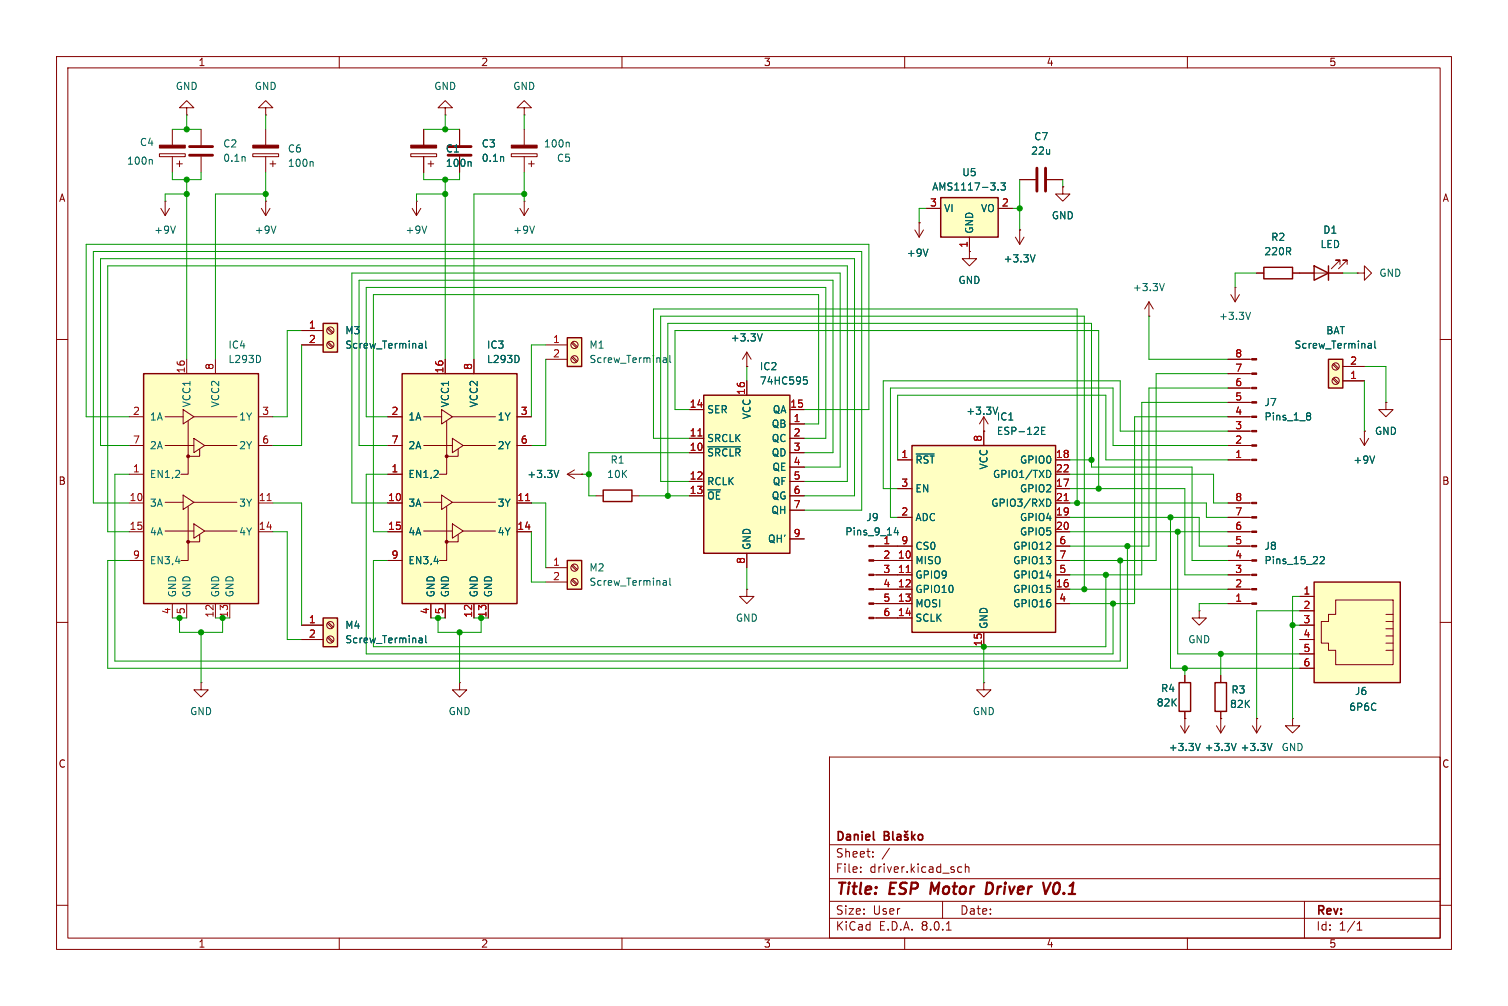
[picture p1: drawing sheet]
<svg xmlns="http://www.w3.org/2000/svg" width="267mm" height="178mm" viewBox="0 0 267 178" stroke-linecap="round" stroke-linejoin="round" font-family="sans-serif">
<g fill="none" stroke="#840000" stroke-width=".18">
<path d="M10 10h246.7v157.8h-246.7zM12 12h242.7v153.8h-242.7zM60 10v2M110 10v2M160 10v2M210 10v2M28.4 36.8l.8 1.3M29.2 35.6h.1M29.2 35.6v2.5M30 36.8l-.8 1.3M10 60h2M254.7 60h2"/>
<path d="M10 110h2M254.7 110h2M146.7 133.8h108v32h-108zM146.7 159.3h108M146.7 155.3h108M146.7 149.3h108M152.2 154v.2M152.2 153.3v.1M154.4 151.3v.2M154.4 150.6v.1M157.3 149.9l-1.3 1.9M166.7 159.3v3"/>
<path d="M169.4 154l.3 .2 .4-.1M170.1 153.3l-.4-.1-.3 .1M170.7 153.3l.2-.1 .4 .1 .1 .9M170.7 152.7v1.5M230.7 159.3v6.5M10 160h2M60 165.8v2M110 165.8v2M146.7 162.3h108M160 165.8v2M167.4 164.4h.8M210 165.8v2"/>
<path d="M240 164.4h.9M240 163.3l.4-.4v1.5M254.7 160h2"/>
</g>
<path d="M164.8 156l-.3 2M175.3 156.1l-.7-.1-.3 2h.5l.5-.3M185.8 156l-.9 2M186.6 156.2a1.31 1.31 0 0 0 0 1.8" fill="none" stroke="#840000" stroke-width=".4"/>
<path d="M154.5 148.4l.2 .1M156.4 147h.5l.2 .1 .1 .3-.3 .3a.4 .4 0 0 1 .4 .4 .4 .4 0 0 1-.3 .4h-.6zM156.4 147.7h.5M157.9 147v1.3l.2 .2M158.7 147.5h.6v1M159.3 147.8l-.5 .1a.29 .29 0 0 0-.2 .3 .29 .29 0 0 0 .2 .3l.5-.1M160 146.9l.3 .2 .2-.2M160.5 147.5h-.3l-.2 .2v.2l.5 .1v.4h-.5M161.3 147v1.5M161.4 147.9l.4 .6M161.8 147.5l-.5 .5M162.5 147.6l.2-.1 .4 .1 .1 .6-.2 .2-.3 .1-.2-.2z" fill="none" stroke="#840000" stroke-width=".3"/>
<path d="M31 39.9l-.4 1.3" fill="none" stroke="#006464" stroke-width=".18"/>
<path d="M57.1 57.2h2.6v5h-2.6z" fill="#ffffc2"/>
<path d="M57.1 57.2h2.6v5h-2.6z" fill="none" stroke="#840000" stroke-width=".25"/>
<g fill="none" stroke="#840000" stroke-width=".18">
<path d="M53.3 58.4h3.8M57.9 58.1l.9 .8M58.1 57.9l.8 .9M53.3 61h3.8M57.9 60.6l.9 .9M58.1 60.5l.8 .8M132.1 64.8h.1M132.1 62.2l-.8 1.3M132.1 62.2v2.6M132.1 62.2l.7 1.3"/>
<circle cx="58.4" cy="58.4" r=".63"/>
<circle cx="58.4" cy="61" r=".63"/>
</g>
<path d="M134.8 59l-.4 1.3M74.1 60.8h.5l.1 .7M74.1 61.5h.6M74.7 61l-.6 .1M75.3 60.3v1.1l.2 .1" fill="none" stroke="#006464" stroke-width=".18"/>
<path d="M57.1 109.2h2.6v5.1h-2.6z" fill="#ffffc2"/>
<path d="M57.1 109.2h2.6v5.1h-2.6z" fill="none" stroke="#840000" stroke-width=".25"/>
<g fill="none" stroke="#840000" stroke-width=".18">
<path d="M53.3 110.5h3.8M53.3 113h3.8M57.9 112.7l.9 .8M57.9 110.2l.9 .8M58.1 112.5l.8 .9M58.1 110l.8 .8"/>
<circle cx="58.4" cy="110.5" r=".63"/>
<circle cx="58.4" cy="113" r=".63"/>
</g>
<path d="M74.1 112.8h.5l.1 .8M74.1 113.5h.6M74.7 113.1l-.6 .1M75.3 112.3v1.1l.2 .2" fill="none" stroke="#006464" stroke-width=".18"/>
<path d="M100.3 59.7h2.6v5.1h-2.6z" fill="#ffffc2"/>
<path d="M100.3 59.7h2.6v5.1h-2.6z" fill="none" stroke="#840000" stroke-width=".25"/>
<g fill="none" stroke="#840000" stroke-width=".18">
<path d="M33 19.1h1.3l-1.3-1.3-1.3 1.3h1.3v1.2M28.2 27.2h4.6v.5h-4.6zM30.5 22.9v2.8M30.5 27.7v2.8M31.2 29h1.1M31.7 28.4v1.1M33 20.3h.1M44.7 27.2h4.6v.5h-4.6zM47 22.9v2.8M47 27.7v2.8M47.8 29h1M48.3 28.4v1.1"/>
<path d="M90.4 27.2h4.6v.5h-4.6zM91.9 36.8l.8 1.3M92.7 35.6h.1M92.7 22.9v2.8M92.7 27.7v2.8M92.7 35.6v2.5M93.5 36.8l-.8 1.3M93.5 29h1M94 28.4v1.1M162.6 39.4h.1M162.6 39.4v2.5M188 33v1.3h1.2l-1.2 1.3-1.3-1.3h1.3"/>
<path d="M188 33h.1M161.8 40.6l.8 1.3M163.3 40.6l-.7 1.3M96.5 61h3.8M96.5 63.5h3.8M101.1 63.2l.8 .8M101.1 60.6l.8 .9M101.2 63l.9 .8M101.2 60.5l.9 .8M100.3 83.8l1.3 .8M100.3 83.8h2.6M101.6 83.1l-1.3 .7"/>
<path d="M102.9 83.8h.1"/>
<circle cx="101.6" cy="63.5" r=".63"/>
<circle cx="101.6" cy="61" r=".63"/>
</g>
<path d="M26.8 28.2l.1 .2v.6M55.2 28.6l.2 .1v.7M94.5 39.9l-.4 1.3M100.5 25.1l.2 .2v.7M164.1 44l-.4 1.3M117.3 63.3h.5l.1 .8M117.3 64h.6M117.9 63.5l-.6 .2M118.5 62.8v1.1l.1 .2M98.8 83.1l-.4 1.3" fill="none" stroke="#006464" stroke-width=".18"/>
<g fill="#840000" stroke="#840000" stroke-width=".18">
<path d="M28.2 25.7h4.6v.5h-4.6z"/>
<path d="M90.4 25.7h4.6v.5h-4.6z"/>
<path d="M44.7 25.7h4.6v.5h-4.6z"/>
</g>
<path d="M166.4 34.9h10.1v7h-10.1z" fill="#ffffc2"/>
<path d="M166.4 34.9h10.1v7h-10.1z" fill="none" stroke="#840000" stroke-width=".25"/>
<g fill="none" stroke="#840000" stroke-width=".18">
<path d="M47 19.1h1.3l-1.3-1.3-1.3 1.3h1.3v1.2M35.6 22.9v2.8M35.6 27.7v2.8M47 20.3h.1M72.6 27.2h4.6v.5h-4.6zM74.9 22.9v2.8M74.9 27.7v2.8M75.7 29h1M76.2 28.4v1.1M81.3 22.9v2.8M81.3 27.7v2.8M163.8 36.8h2.6"/>
<path d="M176.5 36.8h2.6M171.4 41.9v2.6"/>
</g>
<path d="M43.3 27.7l.1 .8M83.1 28.6l.2 .1v.7M89 27.7l.1 .8M176.5 33.5v.1M177 32.3h.8l-.4 .5 .3 .1v.6l-.1 .1-.6-.1" fill="none" stroke="#006464" stroke-width=".18"/>
<path d="M72.6 25.7h4.6v.5h-4.6z" fill="#840000" stroke="#840000" stroke-width=".18"/>
<path d="M33.5 27.4h4.1M33.5 25.9h4.1M79.2 27.4h4.1M79.2 25.9h4.1" fill="none" stroke="#840000" stroke-width=".51"/>
<path d="M124.5 69.9h15.2v27.9h-15.2z" fill="#ffffc2"/>
<path d="M124.5 69.9h15.2v27.9h-15.2z" fill="none" stroke="#840000" stroke-width=".25"/>
<g fill="none" stroke="#840000" stroke-width=".18">
<path d="M46.2 36.8l.8 1.3M47 35.6h.1M47 35.6v2.5M47.8 36.8l-.8 1.3M180.3 31.8h2.8M185.2 31.8h2.8M121.9 77.5h2.6M121.9 72.4h2.6M132.1 67.3v2.6M139.7 74.9h2.5M139.7 77.5h2.5M139.7 72.4h2.5"/>
<path d="M121.9 80h2.6M121.9 85.1h2.6M121.9 87.6h2.6M132.1 97.8v2.5M139.7 80h2.5M139.7 85.1h2.5M139.7 87.6h2.5M139.7 82.6h2.5M139.7 90.2h2.5M139.7 95.3h2.5"/>
</g>
<path d="M48.8 39.9l-.4 1.3M125.2 79h5.8M142.1 66.6h.6M142.2 67.1h.3l.3 .2-.1 .5-.5 .1" fill="none" stroke="#006464" stroke-width=".18"/>
<path d="M123.4 77.1h.8" fill="none" stroke="#a90000" stroke-width=".18"/>
<path d="M183.4 29.7v4.1M184.9 29.7v4.1" fill="none" stroke="#840000" stroke-width=".51"/>
<path d="M25.4 66h20.3v40.7h-20.3z" fill="#ffffc2"/>
<path d="M25.4 66h20.3v40.7h-20.3zM106.7 86.6h5.1v2h-5.1z" fill="none" stroke="#840000" stroke-width=".25"/>
<g fill="#840000" stroke="#840000" stroke-width=".18">
<circle cx="33.3" cy="95.8" r=".25"/>
<circle cx="33.3" cy="80.6" r=".25"/>
</g>
<g fill="none" stroke="#840000" stroke-width=".18">
<path d="M78.7 19.1h1.3l-1.3-1.3-1.2 1.3h1.2v1.2M92.7 19.1h1.3l-1.3-1.3-1.3 1.3h1.3v1.2M72.9 36.8l.8 1.3M73.7 35.6h.1M73.7 35.6v2.5M74.4 36.8l-.7 1.3M78.7 20.3h.1M92.7 20.3h.1M22.9 78.7h2.5M22.9 73.7h2.5M29.2 78.7h5.1M29.2 73.7h3.2"/>
<path d="M32.4 72.4l1.9 1.3-1.9 1.2zM33 63.5v2.5M33.3 74.4v9.4h-1.3M34.3 77.5l1.9 1.2-1.9 1.3zM34.3 73.7h7.6M35.3 79.4v1.2h-2M36.2 78.7h5.7M38.1 63.5v2.5M45.7 78.7h2.6M45.7 73.7h2.6M22.9 83.8h2.5M22.9 88.9h2.5"/>
<path d="M22.9 94h2.5M22.9 99.1h2.5M29.2 93.9h5.1M29.2 88.8h3.2M32.4 87.5l1.9 1.3-1.9 1.2zM33.3 89.5v9.6h-1.3M34.3 92.6l1.9 1.3-1.9 1.2zM34.3 88.8h7.6M35.3 94.5v1.3h-2M36.2 93.9h5.7M45.7 88.9h2.6M45.7 94h2.6"/>
<path d="M105.4 87.6h1.3M111.8 87.6h1.2M30.5 106.7v2.5M33 106.7v2.5M38.1 106.7v2.5M40.6 106.7v2.5"/>
</g>
<path d="M47.2 88.5h.8" fill="none" stroke="#a90000" stroke-width=".18"/>
<path d="M75.5 39.9l-.4 1.3M46 63.1v.7" fill="none" stroke="#006464" stroke-width=".18"/>
<path d="M71.1 66h20.3v40.7h-20.3z" fill="#ffffc2"/>
<path d="M71.1 66h20.3v40.7h-20.3z" fill="none" stroke="#840000" stroke-width=".25"/>
<g fill="#840000" stroke="#840000" stroke-width=".18">
<circle cx="79" cy="95.8" r=".25"/>
<circle cx="79" cy="80.6" r=".25"/>
</g>
<g fill="none" stroke="#840000" stroke-width=".18">
<path d="M68.6 78.7h2.5M68.6 73.7h2.5M74.9 78.7h5.1M74.9 73.7h3.2M78.1 72.4l1.9 1.3-1.9 1.2zM78.7 63.5v2.5M79 74.4v9.4h-1.3M80 77.5l1.9 1.2-1.9 1.3zM80 73.7h7.6M81 79.4v1.2h-2M81.9 78.7h5.7M83.8 63.5v2.5"/>
<path d="M91.4 78.7h2.6M91.4 73.7h2.6M68.6 83.8h2.5M68.6 88.9h2.5M68.6 94h2.5M68.6 99.1h2.5M74.9 93.9h5.1M74.9 88.8h3.2M78.1 87.5l1.9 1.3-1.9 1.2zM79 89.5v9.6h-1.3M80 92.6l1.9 1.3-1.9 1.2zM80 88.8h7.6"/>
<path d="M81 94.5v1.3h-2M81.9 93.9h5.7M91.4 88.9h2.6M91.4 94h2.6M76.2 106.7v2.5M78.7 106.7v2.5M83.8 106.7v2.5M86.4 106.7v2.5M35.6 120.7v1.2h1.2l-1.2 1.3-1.3-1.3h1.3M35.6 120.7h.1M81.3 120.7v1.2h1.2l-1.2 1.3-1.3-1.3h1.3M81.3 120.7h.1"/>
</g>
<path d="M93 88.5h.7" fill="none" stroke="#a90000" stroke-width=".18"/>
<path d="M91.7 63.1v.7" fill="none" stroke="#006464" stroke-width=".18"/>
<path d="M100.3 99.1h2.6v5h-2.6z" fill="#ffffc2"/>
<path d="M100.3 99.1h2.6v5h-2.6z" fill="none" stroke="#840000" stroke-width=".25"/>
<g fill="none" stroke="#840000" stroke-width=".18">
<path d="M174 76.2h.1M174 73.7l-.8 1.2M174 73.7v2.5M174 73.7l.8 1.2M101.1 100l.8 .8M101.2 99.8l.9 .9M154.5 99.1h4.2M154.5 96.5h4.2M96.5 100.3h3.8M96.5 102.9h3.8M101.1 102.5l.8 .9M101.2 102.4l.9 .8"/>
<path d="M132.1 104.1v1.3h1.2l-1.2 1.3-1.3-1.3h1.3M132.1 104.1h.1M154.5 109.2h4.2M154.5 106.7h4.2M154.5 104.1h4.2M154.5 101.6h4.2M174 120.7v1.2h1.3l-1.3 1.3-1.3-1.3h1.3M174 120.7h.1"/>
<circle cx="101.6" cy="100.3" r=".63"/>
<circle cx="101.6" cy="102.9" r=".63"/>
</g>
<path d="M176.5 72l-.5 1.2M158.4 93.2l-.3 .9h.8M158.7 93.7v.9M117.3 102.7h.5l.1 .7M117.3 103.4h.6M117.9 102.9l-.6 .1M118.5 102.2v1.1l.1 .1" fill="none" stroke="#006464" stroke-width=".18"/>
<g fill="#840000" stroke="#840000" stroke-width=".18">
<path d="M153.7 109.1h.8v.2h-.8z"/>
<path d="M153.7 106.6h.8v.2h-.8z"/>
<path d="M153.7 104h.8v.3h-.8z"/>
<path d="M153.7 101.5h.8v.2h-.8z"/>
<path d="M153.7 98.9h.8v.3h-.8z"/>
<path d="M153.7 96.4h.8v.2h-.8z"/>
</g>
<path d="M161.3 78.7h25.4v33.1h-25.4z" fill="#ffffc2"/>
<path d="M161.3 78.7h25.4v33.1h-25.4z" fill="none" stroke="#840000" stroke-width=".25"/>
<g fill="none" stroke="#840000" stroke-width=".18">
<path d="M171.4 44.5v1.2h1.3l-1.3 1.3-1.2-1.3h1.2M171.4 44.5h.1M179.6 41.9l.7 1.3M180.3 40.6h.1M180.3 40.6v2.6M181.1 41.9l-.8 1.3M203.2 55.9h.1M203.2 53.3l-.8 1.3M203.2 53.3v2.6M203.2 53.3l.8 1.3M217.7 52.1l.7 1.2M218.4 50.8h.1"/>
<path d="M218.4 50.8v2.5M219.2 52.1l-.8 1.2M174 76.2v2.5M217.2 63.5h4.2M217.2 66h4.2M217.2 68.6h4.2M217.2 71.1h4.2M217.2 73.7h4.2M217.2 76.2h4.2M217.2 78.7h4.2M240.5 77.5l.8 1.2M241.3 76.2h.1"/>
<path d="M241.3 76.2v2.5M242.1 77.5l-.8 1.2M245.1 71.1v1.3h1.3l-1.3 1.3-1.3-1.3h1.3M245.1 71.1h.1M158.7 81.3h2.6M158.7 99.1h2.6M158.7 86.4h2.6M158.7 91.4h2.6M158.7 96.5h2.6M186.7 81.3h2.5M186.7 99.1h2.5M186.7 86.4h2.5"/>
<path d="M186.7 91.4h2.5M186.7 94h2.5M186.7 88.9h2.5M186.7 83.8h2.5M186.7 96.5h2.5M217.2 81.3h4.2M158.7 101.6h2.6M158.7 104.1h2.6M158.7 106.7h2.6M158.7 109.2h2.6M174 111.8v2.5M186.7 101.6h2.5"/>
<path d="M186.7 104.1h2.5M186.7 106.7h2.5"/>
</g>
<path d="M183.1 45l-.5 1.3M205.9 50.1l-.4 1.3M221.2 55.2l-.5 1.3M184.2 76.1h.4M184.8 75.5h-.6v1.3h.6M231.3 73h.4l.1 .2-.2 .3M231.3 73.5h.3M231.6 73.5l.1 .1 .1 .4-.1 .2h-.4M162 80.2h3.2M185.1 88.2a.64 .64 0 0 1 .7 .6 .64 .64 0 0 1-.7 .7M185.4 83.1a.68 .68 0 0 1 .4 .7 .68 .68 0 0 1-.4 .6M243.1 80.6l-.4 1.3" fill="none" stroke="#006464" stroke-width=".18"/>
<path d="M188.2 88.5h.7M160.3 101.2h.7" fill="none" stroke="#a90000" stroke-width=".18"/>
<g fill="#840000" stroke="#840000" stroke-width=".18">
<path d="M221.4 63.4h.8v.2h-.8z"/>
<path d="M221.4 65.9h.8v.3h-.8z"/>
<path d="M221.4 68.5h.8v.2h-.8z"/>
<path d="M221.4 71h.8v.2h-.8z"/>
<path d="M221.4 73.5h.8v.3h-.8z"/>
<path d="M221.4 76.1h.8v.2h-.8z"/>
<path d="M221.4 78.6h.8v.3h-.8z"/>
<path d="M221.4 81.2h.8v.2h-.8z"/>
</g>
<path d="M234.9 63.5h2.6v5.1h-2.6z" fill="#ffffc2"/>
<path d="M223.5 47.2h5.1v2.1h-5.1zM232.4 47l2.5 1.3-2.5 1.2zM234.9 47v2.5M234.9 63.5h2.6v5.1h-2.6z" fill="none" stroke="#840000" stroke-width=".25"/>
<g fill="none" stroke="#840000" stroke-width=".18">
<path d="M222.2 48.3h1.3M228.6 48.3h8.9M237 46.7v-.7h-.8h.8l-1.5 1.5M238.3 46.7v-.7h-.8h.8l-1.6 1.5M240 48.3h1.3v-1.3l1.3 1.3-1.3 1.2v-1.2M240 48.3h.1M235.7 64.4l.9 .9M235.7 67l.9 .8M235.9 64.3l.9 .8M235.9 66.8l.9 .8M237.5 67.3h3.8M237.5 64.8h3.8"/>
<path d="M217.2 88.9h4.2M217.2 91.4h4.2M217.2 94h4.2M217.2 96.5h4.2M217.2 99.1h4.2M212.1 108v1.2h1.3l-1.3 1.3-1.3-1.3h1.3M212.1 108h.1M217.2 101.6h4.2M217.2 104.1h4.2M217.2 106.7h4.2"/>
<circle cx="236.2" cy="67.3" r=".63"/>
<circle cx="236.2" cy="64.8" r=".63"/>
</g>
<path d="M242 60.8h.5v.7M242 61.5h.5M242.5 61l-.5 .1M243.1 60.3v1.1l.2 .1M233.5 98.5l.5-.1 .2 .3-.8 .9h.8" fill="none" stroke="#006464" stroke-width=".18"/>
<g fill="#840000" stroke="#840000" stroke-width=".18">
<path d="M221.4 88.8h.8v.2h-.8z"/>
<path d="M221.4 91.3h.8v.3h-.8z"/>
<path d="M221.4 93.9h.8v.2h-.8z"/>
<path d="M221.4 96.4h.8v.2h-.8z"/>
<path d="M221.4 98.9h.8v.3h-.8z"/>
<path d="M221.4 101.5h.8v.2h-.8z"/>
<path d="M221.4 104h.8v.3h-.8z"/>
<path d="M221.4 106.6h.8v.2h-.8z"/>
</g>
<path d="M232.4 102.9h15.2v17.8h-15.2z" fill="#ffffc2"/>
<g fill="none" stroke="#840000" stroke-width=".18">
<path d="M74.9 22.9v2.8M74.9 27.7v2.8M81.3 22.9v2.8M81.3 27.7v2.8M162.6 39.4h.1M163.8 36.8h2.6M176.5 36.8h2.6M180.3 31.8h2.8M185.2 31.8h2.8M188 33h.1M53.3 58.4h3.8M171.4 44.5h.1"/>
<path d="M171.4 41.9v2.6M180.3 40.6h.1M222.2 48.3h1.3M228.6 48.3h3.8M234.9 48.3h2.6M53.3 61h3.8M68.6 73.7h2.5M68.6 78.7h2.5M78.7 63.5v2.5M83.8 63.5v2.5M91.4 73.7h2.6M91.4 78.7h2.6"/>
<path d="M121.9 77.5h2.6M121.9 72.4h2.6M132.1 64.8h.1M132.1 67.3v2.6M139.7 74.9h2.5M139.7 77.5h2.5M139.7 72.4h2.5M174 76.2h.1M174 76.2v2.5M217.2 73.7h3.8M217.2 78.7h3.8M217.2 76.2h3.8"/>
<path d="M217.2 71.1h3.8M217.2 68.6h3.8M217.2 66h3.8M217.2 63.5h3.8M237.5 67.3h3.8M237.5 64.8h3.8M241.3 76.2h.1M245.1 71.1h.1M68.6 83.8h2.5M68.6 88.9h2.5M68.6 94h2.5M68.6 99.1h2.5"/>
<path d="M91.4 88.9h2.6M91.4 94h2.6M102.9 83.8h.1M121.9 80h2.6M121.9 85.1h2.6M121.9 87.6h2.6M132.1 97.8v2.5M139.7 80h2.5M139.7 85.1h2.5M139.7 87.6h2.5M139.7 82.6h2.5M139.7 90.2h2.5"/>
<path d="M139.7 95.3h2.5M154.9 99.1h6.4M154.9 96.5h6.4M158.7 81.3h2.6M158.7 86.4h2.6M158.7 91.4h2.6M186.7 83.8h2.5M186.7 88.9h2.5M186.7 94h2.5M186.7 99.1h2.5M186.7 96.5h2.5M186.7 81.3h2.5"/>
<path d="M186.7 86.4h2.5M186.7 91.4h2.5M217.2 88.9h3.8M217.2 94h3.8M217.2 99.1h3.8M217.2 96.5h3.8M217.2 81.3h3.8M217.2 91.4h3.8M53.3 110.5h3.8M53.3 113h3.8M76.2 106.7v2.5M78.7 106.7v2.5"/>
<path d="M83.8 106.7v2.5M86.4 106.7v2.5M154.9 101.6h6.4M154.9 104.1h6.4M154.9 106.7h6.4M154.9 109.2h6.4M174 111.8v2.5M186.7 101.6h2.5M186.7 104.1h2.5M186.7 106.7h2.5M209.5 119.4v1.3M215.9 119.4v1.3"/>
<path d="M217.2 101.6h3.8M217.2 104.1h3.8M217.2 106.7h3.8M229.9 105.4h2.5M229.9 108h2.5M229.9 110.5h2.5M229.9 113h2.5M229.9 115.6h2.5M229.9 118.1h2.5M236.2 106h10.2v11.5h-10.2v-2.6h-1.3v-1.2h-1.2v-3.8h1.2v-1.3h1.3zM245.1 108.6h1.3M245.1 109.9h1.3"/>
<path d="M245.1 111.1h1.3M245.1 112.4h1.3M245.1 113.7h1.3M245.1 114.9h1.3M208.8 128.3l.7 1.2M209.5 127h.1M209.5 125.7v3.8M210.3 128.3l-.8 1.2M215.1 128.3l.8 1.2M215.9 127h.1M215.9 125.7v3.8M216.7 128.3l-.8 1.2"/>
<path d="M221.5 128.3l.7 1.2M222.2 127h.1M222.2 127v2.5M223 128.3l-.8 1.2M228.6 127v1.3h1.3l-1.3 1.2-1.3-1.2h1.3M228.6 127h.1"/>
</g>
<path d="M232.4 102.9h15.2v17.8h-15.2zM208.5 120.7h2.1v5h-2.1zM214.9 120.7h2v5h-2z" fill="none" stroke="#840000" stroke-width=".25"/>
<g fill="none" stroke="#006464" stroke-width=".18">
<path d="M83.1 28.6l.2 .1v.7M89 27.7l.1 .8M176.5 33.5v.1M177 32.3h.8l-.4 .5 .3 .1v.6l-.1 .1-.6-.1M134.8 59l-.4 1.3M164.1 44l-.4 1.3M183.1 45l-.5 1.3M74.1 60.8h.5l.1 .7M74.1 61.5h.6M74.7 61l-.6 .1M75.3 60.3v1.1l.2 .1M91.7 63.1v.7"/>
<path d="M125.2 79h5.8M142.1 66.6h.6M142.2 67.1h.3l.3 .2-.1 .5-.5 .1M176.5 72l-.5 1.2M184.2 76.1h.4M184.8 75.5h-.6v1.3h.6M231.3 73h.4l.1 .2-.2 .3M231.3 73.5h.3M231.6 73.5l.1 .1 .1 .4-.1 .2h-.4M242 60.8h.5v.7M242 61.5h.5M242.5 61l-.5 .1"/>
<path d="M243.1 60.3v1.1l.2 .1M98.8 83.1l-.4 1.3M158.4 93.2l-.3 .9h.8M158.7 93.7v.9M162 80.2h3.2M185.1 88.2a.64 .64 0 0 1 .7 .6 .64 .64 0 0 1-.7 .7M185.4 83.1a.68 .68 0 0 1 .4 .7 .68 .68 0 0 1-.4 .6M233.5 98.5l.5-.1 .2 .3-.8 .9h.8M243.1 80.6l-.4 1.3M74.1 112.8h.5l.1 .8M74.1 113.5h.6M74.7 113.1l-.6 .1"/>
<path d="M75.3 112.3v1.1l.2 .2M212.3 131.4l-.5 1.3M218.6 131.4l-.4 1.3M225 131.4l-.5 1.3"/>
</g>
<g fill="none" stroke="#009600" stroke-width=".18">
<path d="M30.5 30.5v1.3h5.1v-1.3M30.5 22.9h5.1M33 34.3h-3.8v1.3M33 20.3v2.6M33 31.8v31.7M47 20.3v2.6M47 30.5v5.1M47 34.3h-8.9v29.2M74.9 30.5v1.3h6.4v-1.3M74.9 22.9h6.4M78.7 34.3h-5v1.3M78.7 20.3v2.6"/>
<path d="M78.7 31.8v31.7M92.7 34.3h-8.9v29.2M92.7 20.3v2.6M92.7 30.5v5.1M163.8 36.8h-1.2v2.6M179.1 36.8h1.2M180.3 31.8v8.8M188 31.8v1.2M53.3 58.4h-2.5v15.3h-2.5M203.2 55.9v7.6h14M222.2 48.3h-3.8v2.5M237.5 48.3h2.5"/>
<path d="M22.9 78.7h-5.1v-33h133.3v41.9h-8.9M53.3 61v17.7h-5M68.6 73.7h-3.8v-22.9h81.2v26.7h-3.8M68.6 78.7h-5.1v-29.2h83.8v30.5h-5.1M96.5 63.5v15.2h-2.5M96.5 61h-2.5v12.7M121.9 72.4h-2.5v-14h74.9v28M121.9 77.5h-6.3v-22.9h74.9v34.3M132.1 64.8v2.5M142.2 72.4h11.5v-29.2h-138.5v30.5h7.7M142.2 74.9h2.6v-22.8h-78.8v41.9h2.6M217.2 78.7h-20.4v-10.1h-39.3v22.8h1.2"/>
<path d="M217.2 73.7h-16.5v33h-11.5M217.2 66h-12.7v33.1h-15.3M217.2 76.2h-19.1v-8.9h-41.9v19.1h2.5M217.2 68.6h-14v27.9h-14M217.2 71.1h-15.3v30.5h-12.7M241.3 64.8h3.8v6.3M241.3 67.3v8.9M22.9 88.9h-6.4v-44.4h135.9v45.7h-10.2M22.9 83.8h-2.6v33h177.8v-17.7M48.3 88.9h5v21.6M48.3 94h2.5v19h2.5M68.6 83.8h-3.8v31.8h132v-8.9"/>
<path d="M68.6 99.1h-2.6v15.2h129.6v-12.7M94 94v8.9h2.5M94 88.9h2.5v11.4M102.9 83.8h1.2M113 87.6h8.9M118.1 87.6v-30.4h74.9v25.4h17.8v16.5h6.4M121.9 85.1h-5.1v-29.2h75v48.2M121.9 80h-17.8v7.6h1.3M142.2 85.1h7.7v-38.1h-130.9v47h3.9M142.2 82.6h6.4v-34.3h-86.4v40.6h6.4M158.7 81.3v-11.4h36.9v11.4h21.6M189.2 83.8h25.4v5.1h2.6"/>
<path d="M189.2 88.9h24.2v2.5h3.8M189.2 94h28M189.2 91.4h22.9v5.1h5.1M189.2 86.4h20.3v15.2h7.7M189.2 81.3h3.8M199.4 96.5v21.6h-180.4v-19h3.9M207 91.4v26.7h22.9M208.3 94v21.6h21.6M30.5 109.2h2.5M31.7 109.2v2.6h7.7v-2.6h-1.3M35.6 111.8v8.9M76.2 109.2h2.5"/>
<path d="M77.5 109.2v2.6h7.6v-2.6h-1.3M81.3 111.8v8.9M132.1 100.3v3.8M174 114.3v6.4M189.2 104.1h28M209.5 118.1v1.3M215.9 115.6v3.8M217.2 106.7h-5.1v1.3M228.6 110.5h1.3M229.9 108h-7.7v19M229.9 105.4h-1.3v21.6"/>
</g>
<path d="M123.4 77.1h.8M93 88.5h.7M188.2 88.5h.7M160.3 101.2h.7" fill="none" stroke="#a90000" stroke-width=".18"/>
<g fill="#009600" stroke="#009600" stroke-width=".18">
<circle cx="81.3" cy="111.8" r=".46"/>
<circle cx="92.7" cy="34.3" r=".46"/>
<circle cx="33" cy="31.8" r=".46"/>
<circle cx="33" cy="34.3" r=".46"/>
<circle cx="78.7" cy="31.8" r=".46"/>
<circle cx="47" cy="34.3" r=".46"/>
<circle cx="78.7" cy="22.9" r=".46"/>
<circle cx="33" cy="22.9" r=".46"/>
<circle cx="180.3" cy="36.8" r=".46"/>
<circle cx="78.7" cy="34.3" r=".46"/>
<circle cx="118.1" cy="87.6" r=".46"/>
<circle cx="104.1" cy="83.8" r=".46"/>
<circle cx="35.6" cy="111.8" r=".46"/>
<circle cx="31.7" cy="109.2" r=".46"/>
<circle cx="77.5" cy="109.2" r=".46"/>
<circle cx="174" cy="114.3" r=".46"/>
<circle cx="207" cy="91.4" r=".46"/>
<circle cx="208.3" cy="94" r=".46"/>
<circle cx="199.4" cy="96.5" r=".46"/>
<circle cx="196.8" cy="106.7" r=".46"/>
<circle cx="191.8" cy="104.1" r=".46"/>
<circle cx="198.1" cy="99.1" r=".46"/>
<circle cx="195.6" cy="101.6" r=".46"/>
<circle cx="215.9" cy="115.6" r=".46"/>
<circle cx="228.6" cy="110.5" r=".46"/>
<circle cx="209.5" cy="118.1" r=".46"/>
<circle cx="190.5" cy="88.9" r=".46"/>
<circle cx="193" cy="81.3" r=".46"/>
<circle cx="194.3" cy="86.4" r=".46"/>
</g>
<g font-size="2.8" fill="#840000">
<text x="147.7" y="158.7">Title:</text>
<text x="157.4" y="158.7">ESP</text>
<text x="165.4" y="158.7">Motor</text>
<text x="176" y="158.7">Driver</text>
<text x="187" y="158.7">V0.1</text>
</g>
<g font-size="2.1" fill="#840000">
<text x="147.7" y="149">Daniel</text>
<text x="147.7" y="154.5">File:</text>
<text x="147.7" y="151.8">Sheet:</text>
<text x="153.8" y="154.5">driver.kicad_sch</text>
<text x="147.7" y="161.9">Size:</text>
<text x="154.4" y="161.9">User</text>
<text x="169.7" y="161.9">Date:</text>
<text x="147.7" y="164.7">KiCad</text>
<text x="155.4" y="164.7">E.D.A.</text>
<text x="163" y="164.7">8.0.1</text>
<text x="232.7" y="162.1">Rev:</text>
<text x="232.7" y="164.7">Id:</text>
<text x="236.8" y="164.7">1/1</text>
</g>
<g font-size="1.8" fill="#840000">
<text x="35" y="11.9">1</text>
<text x="85" y="11.9">2</text>
<text x="135" y="11.9">3</text>
<text x="185" y="11.9">4</text>
<text x="235" y="11.9">5</text>
<text x="10.3" y="35.9">A</text>
<text x="255" y="35.9">A</text>
<text x="10.3" y="85.9">B</text>
<text x="255" y="85.9">B</text>
<text x="10.3" y="135.9">C</text>
<text x="255" y="135.9">C</text>
<text x="35" y="167.7">1</text>
<text x="85" y="167.7">2</text>
<text x="135" y="167.7">3</text>
<text x="185" y="167.7">4</text>
<text x="235" y="167.7">5</text>
</g>
<g font-size="1.8" fill="#006464">
<text x="31" y="16.1">GND</text>
<text x="45" y="16.1">GND</text>
<text x="76.7" y="16.1">GND</text>
<text x="90.7" y="16.1">GND</text>
<text x="22.4" y="29.3">100n</text>
<text x="24.6" y="26">C4</text>
<text x="39.4" y="26.3">C2</text>
<text x="39.4" y="28.8">0.1n</text>
<text x="50.8" y="27.2">C6</text>
<text x="50.8" y="29.7">100n</text>
<text x="78.7" y="27.2">C1</text>
<text x="78.7" y="29.7">100n</text>
<text x="85.1" y="26.3">C3</text>
<text x="85.1" y="28.8">0.1n</text>
<text x="96.1" y="26.3">100n</text>
<text x="98.4" y="28.8">C5</text>
<text x="182.3" y="27.5">22u</text>
<text x="182.8" y="25">C7</text>
<text x="164.8" y="33.9">AMS1117-3.3</text>
<text x="170.1" y="31.3">U5</text>
<text x="27.2" y="41.5">+9V</text>
<text x="45" y="41.5">+9V</text>
<text x="71.6" y="41.5">+9V</text>
<text x="90.7" y="41.5">+9V</text>
<text x="166.9" y="37.7">VI</text>
<text x="172.3" y="41.4" transform="rotate(-90 172.3 41.4)">GND</text>
<text x="173.4" y="37.7">VO</text>
<text x="185.9" y="39">GND</text>
<text x="233.9" y="41.5">D1</text>
<text x="160.3" y="45.6">+9V</text>
<text x="177.4" y="46.6">+3.3V</text>
<text x="223.5" y="45.3">220R</text>
<text x="224.7" y="42.8">R2</text>
<text x="233.4" y="44">LED</text>
<text x="169.4" y="50.4">GND</text>
<text x="200.3" y="51.7">+3.3V</text>
<text x="243.8" y="49.1">GND</text>
<text x="61" y="59.3">M3</text>
<text x="215.5" y="56.7">+3.3V</text>
<text x="234.5" y="59.3">BAT</text>
<text x="40.3" y="61.8">IC4</text>
<text x="40.3" y="64.4">L293D</text>
<text x="61" y="61.8">Screw_Terminal</text>
<text x="86" y="61.8">IC3</text>
<text x="86" y="64.4">L293D</text>
<text x="104.1" y="61.8">M1</text>
<text x="104.1" y="64.4">Screw_Terminal</text>
<text x="129.1" y="60.6">+3.3V</text>
<text x="134.3" y="65.6">IC2</text>
<text x="228.8" y="61.8">Screw_Terminal</text>
<text x="134.3" y="68.2">74HC595</text>
<text x="223.5" y="72">J7</text>
<text x="26.4" y="74.5">1A</text>
<text x="33.9" y="72.1" transform="rotate(-90 33.9 72.1)">VCC1</text>
<text x="39" y="72.1" transform="rotate(-90 39 72.1)">VCC2</text>
<text x="42.2" y="74.5">1Y</text>
<text x="72.1" y="74.5">1A</text>
<text x="79.6" y="72.1" transform="rotate(-90 79.6 72.1)">VCC1</text>
<text x="84.7" y="72.1" transform="rotate(-90 84.7 72.1)">VCC2</text>
<text x="87.9" y="74.5">1Y</text>
<text x="125" y="73.3">SER</text>
<text x="132.9" y="74.2" transform="rotate(-90 132.9 74.2)">VCC</text>
<text x="136.4" y="75.8">QB</text>
<text x="136.6" y="73.3">QA</text>
<text x="170.8" y="73.5">+3.3V</text>
<text x="176.2" y="74.5">IC1</text>
<text x="176.2" y="77.1">ESP-12E</text>
<text x="223.5" y="74.5">Pins_1_8</text>
<text x="243.1" y="77.1">GND</text>
<text x="26.4" y="79.6">2A</text>
<text x="42.2" y="79.6">2Y</text>
<text x="72.1" y="79.6">2A</text>
<text x="87.9" y="79.6">2Y</text>
<text x="107.9" y="82.1">R1</text>
<text x="125" y="80.9">~{SRCLR}</text>
<text x="125" y="78.3">SRCLK</text>
<text x="136.4" y="78.3">QC</text>
<text x="136.4" y="80.9">QD</text>
<text x="136.5" y="83.4">QE</text>
<text x="161.8" y="82.1">~{RST}</text>
<text x="174.9" y="83.1" transform="rotate(-90 174.9 83.1)">VCC</text>
<text x="180.3" y="82.1">GPIO0</text>
<text x="239.3" y="82.1">+9V</text>
<text x="26.4" y="84.7">EN1,2</text>
<text x="26.4" y="89.8">3A</text>
<text x="42.2" y="89.8">3Y</text>
<text x="72.1" y="84.7">EN1,2</text>
<text x="72.1" y="89.8">3A</text>
<text x="87.9" y="89.8">3Y</text>
<text x="93.2" y="84.7">+3.3V</text>
<text x="107.3" y="84.7">10K</text>
<text x="125" y="86">RCLK</text>
<text x="125" y="88.5">~{OE}</text>
<text x="136.4" y="88.5">QG</text>
<text x="136.6" y="86">QF</text>
<text x="161.8" y="87.2">EN</text>
<text x="175.2" y="89.8">GPIO3/RXD</text>
<text x="175.5" y="84.7">GPIO1/TXD</text>
<text x="180.3" y="87.2">GPIO2</text>
<text x="26.4" y="94.8">4A</text>
<text x="42.2" y="94.8">4Y</text>
<text x="72.1" y="94.8">4A</text>
<text x="87.9" y="94.8">4Y</text>
<text x="136.3" y="91">QH</text>
<text x="149.4" y="94.8">Pins_9_14</text>
<text x="153.1" y="92.3">J9</text>
<text x="161.8" y="92.3">ADC</text>
<text x="180.3" y="92.3">GPIO4</text>
<text x="180.3" y="94.8">GPIO5</text>
<text x="26.4" y="99.9">EN3,4</text>
<text x="72.1" y="99.9">EN3,4</text>
<text x="104.1" y="101.2">M2</text>
<text x="132.9" y="97.3" transform="rotate(-90 132.9 97.3)">GND</text>
<text x="135.7" y="96.1">QH'</text>
<text x="161.8" y="99.9">MISO</text>
<text x="161.8" y="97.4">CS0</text>
<text x="179.1" y="97.4">GPIO12</text>
<text x="179.1" y="99.9">GPIO13</text>
<text x="223.5" y="97.4">J8</text>
<text x="223.5" y="99.9">Pins_15_22</text>
<text x="31.3" y="105.7" transform="rotate(-90 31.3 105.7)">GND</text>
<text x="33.9" y="105.7" transform="rotate(-90 33.9 105.7)">GND</text>
<text x="39" y="105.7" transform="rotate(-90 39 105.7)">GND</text>
<text x="41.5" y="105.7" transform="rotate(-90 41.5 105.7)">GND</text>
<text x="77.1" y="105.7" transform="rotate(-90 77.1 105.7)">GND</text>
<text x="79.6" y="105.7" transform="rotate(-90 79.6 105.7)">GND</text>
<text x="84.7" y="105.7" transform="rotate(-90 84.7 105.7)">GND</text>
<text x="87.2" y="105.7" transform="rotate(-90 87.2 105.7)">GND</text>
<text x="104.1" y="103.7">Screw_Terminal</text>
<text x="161.8" y="102.5">GPIO9</text>
<text x="161.8" y="105">GPIO10</text>
<text x="161.8" y="107.5">MOSI</text>
<text x="179.1" y="105">GPIO15</text>
<text x="179.1" y="107.5">GPIO16</text>
<text x="179.1" y="102.5">GPIO14</text>
<text x="61" y="111.4">M4</text>
<text x="61" y="113.9">Screw_Terminal</text>
<text x="130" y="110.1">GND</text>
<text x="161.8" y="110.1">SCLK</text>
<text x="174.9" y="111.3" transform="rotate(-90 174.9 111.3)">GND</text>
<text x="210.1" y="113.9">GND</text>
<text x="204.5" y="125.1">82K</text>
<text x="205.2" y="122.5">R4</text>
<text x="217.4" y="125.3">82K</text>
<text x="217.7" y="122.8">R3</text>
<text x="238.5" y="125.8">6P6C</text>
<text x="239.5" y="123">J6</text>
<text x="33.5" y="126.6">GND</text>
<text x="79.2" y="126.6">GND</text>
<text x="172" y="126.6">GND</text>
<text x="206.6" y="132.9">+3.3V</text>
<text x="213" y="132.9">+3.3V</text>
<text x="219.3" y="132.9">+3.3V</text>
<text x="226.6" y="132.9">GND</text>
</g>
<g font-size="1.8" fill="#a90000">
<text x="164.4" y="36.6">3</text>
<text x="177.1" y="36.6">2</text>
<text x="171.2" y="43.9" transform="rotate(-90 171.2 43.9)">1</text>
<text x="54.5" y="58.2">1</text>
<text x="37.8" y="65.5" transform="rotate(-90 37.8 65.5)">8</text>
<text x="54.5" y="60.7">2</text>
<text x="83.6" y="65.5" transform="rotate(-90 83.6 65.5)">8</text>
<text x="97.7" y="60.7">1</text>
<text x="97.7" y="63.2">2</text>
<text x="218.4" y="65.8">7</text>
<text x="218.4" y="63.2">8</text>
<text x="238.7" y="64.5">2</text>
<text x="32.8" y="66.1" transform="rotate(-90 32.8 66.1)">16</text>
<text x="78.5" y="66.1" transform="rotate(-90 78.5 66.1)">16</text>
<text x="131.8" y="69.9" transform="rotate(-90 131.8 69.9)">16</text>
<text x="218.4" y="70.9">5</text>
<text x="218.4" y="68.3">6</text>
<text x="238.7" y="67.1">1</text>
<text x="23.4" y="73.4">2</text>
<text x="46.3" y="73.4">3</text>
<text x="69.1" y="73.4">2</text>
<text x="92" y="73.4">3</text>
<text x="121.9" y="77.2">11</text>
<text x="121.9" y="72.1">14</text>
<text x="139.7" y="72.1">15</text>
<text x="140.3" y="74.7">1</text>
<text x="140.3" y="77.2">2</text>
<text x="218.4" y="75.9">3</text>
<text x="218.4" y="73.4">4</text>
<text x="23.4" y="83.6">1</text>
<text x="23.4" y="78.5">7</text>
<text x="46.3" y="78.5">6</text>
<text x="69.1" y="83.6">1</text>
<text x="69.1" y="78.5">7</text>
<text x="92" y="78.5">6</text>
<text x="121.9" y="79.8">10</text>
<text x="140.3" y="79.8">3</text>
<text x="140.3" y="82.3">4</text>
<text x="159.3" y="81">1</text>
<text x="173.7" y="78.2" transform="rotate(-90 173.7 78.2)">8</text>
<text x="186.6" y="81">18</text>
<text x="186.6" y="83.6">22</text>
<text x="218.4" y="81">1</text>
<text x="218.4" y="78.5">2</text>
<text x="22.8" y="88.6">10</text>
<text x="45.7" y="88.6">11</text>
<text x="68.5" y="88.6">10</text>
<text x="91.4" y="88.6">11</text>
<text x="121.9" y="84.8">12</text>
<text x="121.9" y="87.4">13</text>
<text x="140.3" y="84.8">5</text>
<text x="140.3" y="87.4">6</text>
<text x="140.3" y="89.9">7</text>
<text x="159.3" y="86.1">3</text>
<text x="186.6" y="86.1">17</text>
<text x="186.6" y="88.6">21</text>
<text x="218.4" y="88.6">8</text>
<text x="22.8" y="93.7">15</text>
<text x="45.7" y="93.7">14</text>
<text x="68.5" y="93.7">15</text>
<text x="91.4" y="93.7">14</text>
<text x="140.3" y="95">9</text>
<text x="159.3" y="91.2">2</text>
<text x="186.6" y="91.2">19</text>
<text x="186.6" y="93.7">20</text>
<text x="218.4" y="93.7">6</text>
<text x="218.4" y="91.2">7</text>
<text x="23.4" y="98.8">9</text>
<text x="69.1" y="98.8">9</text>
<text x="97.7" y="100.1">1</text>
<text x="131.8" y="99.8" transform="rotate(-90 131.8 99.8)">8</text>
<text x="156.1" y="96.3">1</text>
<text x="156.1" y="98.8">2</text>
<text x="156.1" y="101.3">3</text>
<text x="158.7" y="98.8">10</text>
<text x="158.7" y="101.3">11</text>
<text x="159.3" y="96.3">9</text>
<text x="187.3" y="101.3">5</text>
<text x="187.3" y="96.3">6</text>
<text x="187.3" y="98.8">7</text>
<text x="218.4" y="101.3">3</text>
<text x="218.4" y="98.8">4</text>
<text x="218.4" y="96.3">5</text>
<text x="97.7" y="102.6">2</text>
<text x="156.1" y="103.9">4</text>
<text x="156.1" y="106.4">5</text>
<text x="158.7" y="103.9">12</text>
<text x="158.7" y="106.4">13</text>
<text x="186.6" y="103.9">16</text>
<text x="187.3" y="106.4">4</text>
<text x="218.4" y="106.4">1</text>
<text x="218.4" y="103.9">2</text>
<text x="230.4" y="105.2">1</text>
<text x="230.4" y="107.7">2</text>
<text x="30.2" y="108.7" transform="rotate(-90 30.2 108.7)">4</text>
<text x="32.8" y="108.7" transform="rotate(-90 32.8 108.7)">5</text>
<text x="37.8" y="109.3" transform="rotate(-90 37.8 109.3)">12</text>
<text x="54.5" y="110.2">1</text>
<text x="54.5" y="112.8">2</text>
<text x="75.9" y="108.7" transform="rotate(-90 75.9 108.7)">4</text>
<text x="78.5" y="108.7" transform="rotate(-90 78.5 108.7)">5</text>
<text x="83.6" y="109.3" transform="rotate(-90 83.6 109.3)">12</text>
<text x="156.1" y="109">6</text>
<text x="158.7" y="109">14</text>
<text x="230.4" y="110.2">3</text>
<text x="230.4" y="112.8">4</text>
<text x="173.7" y="114.3" transform="rotate(-90 173.7 114.3)">15</text>
<text x="230.4" y="115.3">5</text>
<text x="230.4" y="117.9">6</text>
</g>
<g font-size="1.8" fill="#009600">
<text x="40.4" y="109.3" transform="rotate(-90 40.4 109.3)">13</text>
<text x="86.1" y="109.3" transform="rotate(-90 86.1 109.3)">13</text>
</g>
</svg>
